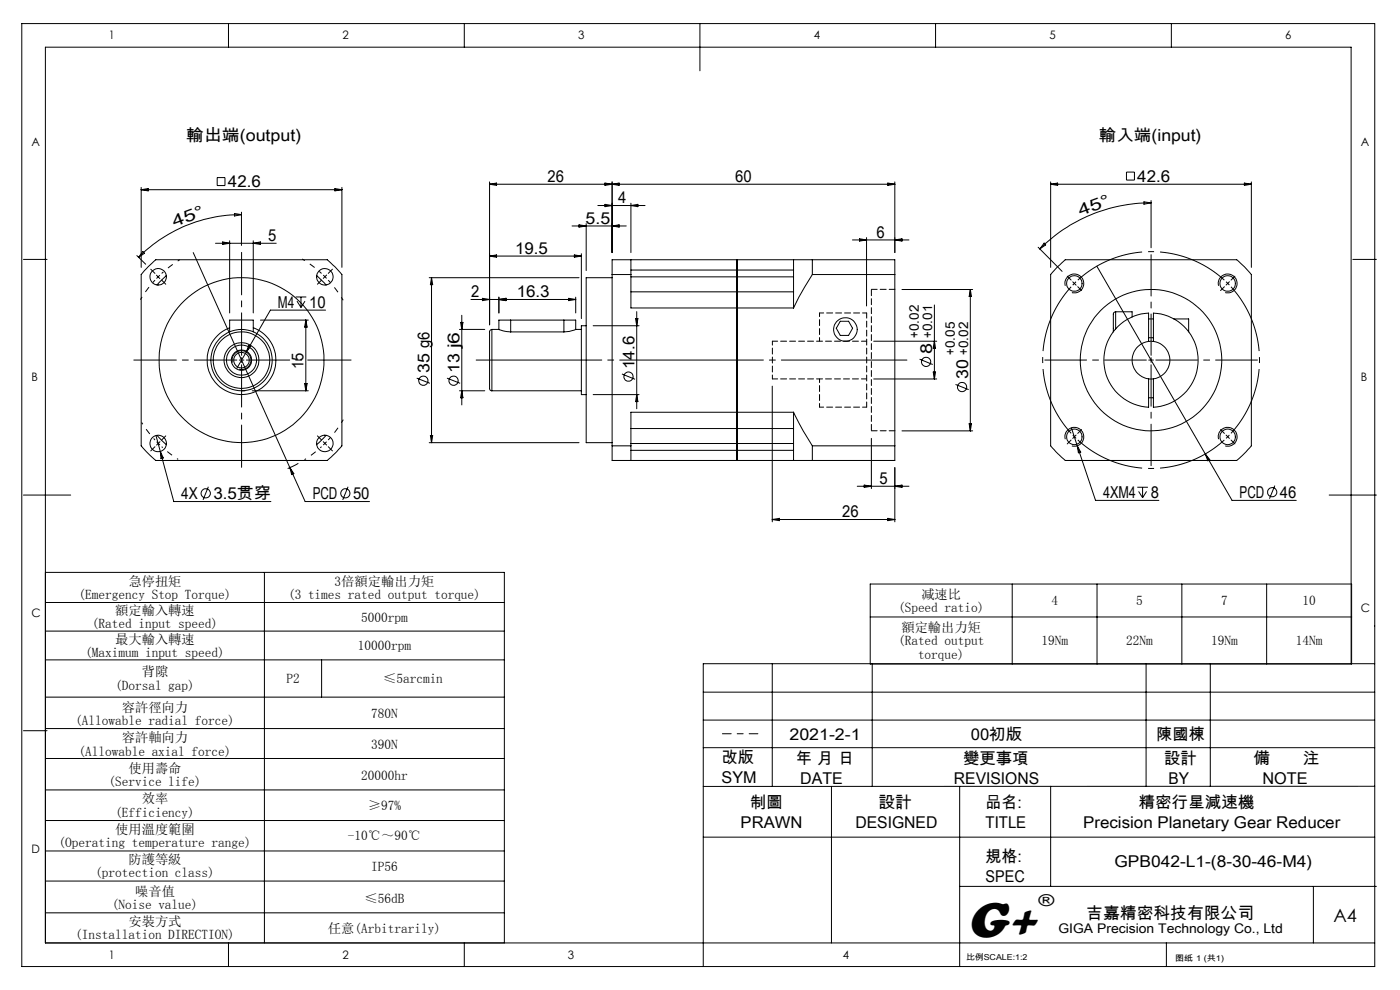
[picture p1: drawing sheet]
<svg xmlns="http://www.w3.org/2000/svg" width="297mm" height="210mm" viewBox="0 0 297 210" stroke-linecap="round" stroke-linejoin="round" font-family="sans-serif">
<g fill="none" stroke="#000" stroke-width=".21">
<path d="M4.6 5h287v200h-287zM48.5 5v5M98.5 5v5M148.5 5v10M198.5 5v5M248.5 5v5M30 39.7v17M46.1 37.7h1.6v1.7h-1.6zM71 40l1.5 .2-1.5 .3zM72.5 39.7v17M103.9 38.6v30.3M103.9 39.1h85.9"/>
<path d="M103.9 39.1l1.4-.3v.5zM128.3 38.8l1.6 .3-1.6 .2zM129.9 38.6v15M129.9 39.1l1.4-.3v.5zM188.3 38.8l1.5 .3-1.5 .2zM189.8 38.6v15M222.9 38.6v18.1M222.9 39.1h42.6M222.9 39.1l1.5-.3v.5zM239 36.5h1.7v1.7h-1.7zM264 38.8l1.5 .3-1.5 .2zM265.5 38.6v18.1"/>
<path d="M5 55h5M29 54.2l1.9 1.8M30 40.2h42.5M30 40.2l1.4-.2v.5zM30.3 53.3l.4 .4-1.3 .9zM31.4 56.6l1.7-1.5h36.3l1.6 1.5 1.5 1.6v36.4l-1.1 1.2-2 1.9h-36.3l-1.3-1.1-1.8-2v-36.4zM33.2 58.4l.7 .7M33.9 58.4l-.7 .7M35.3 58.4l-2 2.1M41 53.6l23.7 52.8h13.7M45.7 51.6h12.9M47.2 51.3l1.5 .3-1.5 .2z"/>
<path d="M48.7 51.1v15.3M49.7 45.3l1.5 .2-1.5 .3zM51.2 45.5a30.5 30.5 0 0 0-21.8 9.1M51.2 45v7.1M53.7 51.1v15.3M53.7 51.6l1.5-.3v.5zM67.2 58.4l2 2.1M91.1 58.9h31.7M91.5 58.9v35M91.5 58.9l.3 1.5h-.5zM103.9 54.3l1.4-.2v.5zM103.9 54.3h19.4"/>
<path d="M121.4 47.9h11.5M121.8 54.1l1.5 .2-1.5 .3zM122.8 47.7l1.6 .2-1.6 .3zM123.3 53.8v13.8M124.4 47.4v10M126.8 43.6h10M128.3 43.3l1.6 .3-1.6 .2zM129.9 58.9h-5.5v35h5.5M129.9 58.2v36.4M129.9 47.9l1.4-.2v.5zM129.9 58.2h3.9M133.8 55.1v3.1"/>
<path d="M133.8 43.1v10.5M133.8 58.2v7.1h34.5M133.8 43.6l1.5-.3v.5zM133.8 58.7h34.5M133.8 57.3h34.5M156.4 55.1v42.6M168.3 57.3v4.6M168.3 55.1v2.2M168.3 55.1h4M168.3 55.1h-38.4v3.1M172.3 58.2l-2.8 4.8-1.2 2.3M172.3 55.1v3.1"/>
<path d="M172.3 55.1h17.5v3.1M172.3 58.2h17.5M180.8 50.9h12M182.4 50.7l1.4 .2-1.4 .2zM183.8 50.4v14.5M189.8 50.9l1.5-.2v.4zM189.8 58.2v36.4M220.2 52.4l5.1 5.2M221.5 51.6l.3 .4-1.2 .8zM224.4 56.6l1.6-1.5h36.4l1.6 1.5 1.5 1.6v36.4l-1.9 2-1.2 1.1h-36.4l-2-1.9-1.1-1.2v-36.4zM227.6 59.8l.7 .7M228.3 59.8l-.7 .7"/>
<path d="M232.7 56.5l23 39.8M242.7 42.8l1.5 .2-1.5 .3zM244.2 43a33.4 33.4 0 0 0-23.6 9.8M244.2 42.5v10.1M287 55h5M48.7 69.5a7.3 7.3 0 0 0-3.3 11.3 7.3 7.3 0 0 0 11.7 0 7.3 7.3 0 0 0-3.4-11.3M48.7 70.4v-2.5h5v2.5M49.3 76.9a1.98 1.98 0 0 1 1.8-2.5 1.98 1.98 0 0 1 2.1 2.2 1.98 1.98 0 0 1-2.5 1.7M52.2 74.7l-2 3.4M52.8 73.2l.4 .3-1 1.2zM55.2 67.9h10.2M62.7 63h2.3"/>
<path d="M63 63.9l.9 1.3M63.9 63v2.2M64.7 63.9l-.8 1.3M64.9 67.9v15M64.9 67.9l.3 1.5h-.6zM69.1 65.8h-11.7l-5.2 8.9M97.5 69.9h5.3M97.7 68.4h.5l-.2 1.5zM98 66.9v19M99.9 63.5h22.2M102.3 63.3l1.6 .2-1.6 .3zM104.4 69.9l-.4 .2a18.2 18.2 0 0 0-.1 4.8v7.6l.2 .3 .3 .1"/>
<path d="M104.4 69.9v13M104.4 69.9h1.4M105.8 69.9l2.5 .5M105.8 63v3.4M105.8 63.5l1.6-.2v.5zM108.3 67.9h-2.5v2M108.3 67.9h11.3M108.3 70.4h11.3M108.3 67.9v2.5M119.6 67.9h2.5v2M119.6 67.9v2.5M120.7 63.3l1.4 .2-1.4 .3z"/>
<path d="M122.1 69.9l-1.3 .4-1.2 .1M122.1 63v3.4M122.1 69.9h1.2M124.4 69.1h-1.1v14.6h1.1M125.8 69.1h9.8M131.9 79.3l2.8 1.2M133.8 61.9h34.5M134.8 67.6h.5l-.2 1.5zM135.1 66.1v20.6M168.3 61.9v3.4M178.3 68.1h1.7l.9 1.5-.9 1.5h-1.7l-.9-1.5zM185.3 72.4h13.4"/>
<path d="M191.3 61.4h15M195.1 76.2l2.8 1.1M198 78.9h.5l-.3 1.5zM198.2 64.7v15.7M198.2 72.4l.3 1.5h-.5zM205.8 61.4v30M205.8 61.4l.3 1.5h-.5zM226 60.6a1.99 1.99 0 0 1 1.7-2.5 1.99 1.99 0 0 1 2.2 2.2 1.99 1.99 0 0 1-2.5 1.7M236.7 66.1l-.4 .2a11.1 11.1 0 0 0-.1 3.8v.3M236.7 66.1h3.5v1.1M236.7 66.1v3.7M243.7 72.4v-6a10 10 0 0 0-9.5 10 10 10 0 0 0 9.5 10v-6"/>
<path d="M243.7 72.4a4 4 0 0 0-3.5 4 4 4 0 0 0 3.5 4M243.7 72.4h1M243.7 67.7h1M243.7 71.6h1M244.7 72.4a4 4 0 0 1 3.5 4 4 4 0 0 1-3.5 4M244.7 72.4v-6a10 10 0 0 1 9.5 10 10 10 0 0 1-9.5 10v-6M249 67.7h3.2v2.7M258.5 60.6a1.99 1.99 0 0 1 1.8-2.5 1.99 1.99 0 0 1 2.1 2.2 1.99 1.99 0 0 1-2.5 1.7M33.1 92.4l3.8 14h20.6M33.3 92.3l2 2M34 95.8l.6 1.3-.5 .2zM51.2 82.9h.8"/>
<path d="M53.5 82.9h11.9M61.5 99.2l.8 1.3-.4 .2zM63.3 98.3l-2.3 1.1M64.6 81.4h.6l-.3 1.5zM69.2 92.3l-2 2M88.4 80.2l2.8 1.1M91.1 93.9h31.7M91.3 92.4h.5l-.3 1.5zM94.8 80.2l2.8 1.1M97.5 82.9h5.3M98 82.9l.2 1.5h-.5zM104.4 82.9h18.9"/>
<path d="M125.8 83.7h9.8M129.9 94.6v3.1h38.4M129.9 94.6h3.9M133.8 94.6v3.1M133.8 90.9h34.5M133.8 94.1h34.5M133.8 95.5h34.5M135.1 83.7l.2 1.5h-.5zM163.8 81.9v28.8M168.3 87.4l2.1 4 1.9 3.2M168.3 97.7h4M168.3 95.5v2.2"/>
<path d="M168.3 90.9v4.6M168.3 87.4v3.5M168.3 87.4h-34.5v7.2M172.3 94.6v3.1M172.3 94.6h17.5M184.9 93v10.6M185.3 80.4h13.4M189.8 99.2v11.5M189.8 94.6v3.1h-17.5M191.3 91.4h15M202.7 81.6l2.8 1M205.6 89.9h.5l-.3 1.5z"/>
<path d="M226 93.2a1.99 1.99 0 0 1 1.7-2.5 1.99 1.99 0 0 1 2.2 2.1 1.99 1.99 0 0 1-2.5 1.8M227.3 90.8l1.2 3.8M228.5 94.6l3.9 11.5h13.5M228.5 94.6l.8 1.3-.5 .2zM243.7 84.4h1M243.7 80.4h1M255.7 96.3l5.7 9.8h13.6M255.7 96.3l.9 1.2-.4 .2zM258.5 93.2a1.99 1.99 0 0 1 1.8-2.5 1.99 1.99 0 0 1 2.1 2.1 1.99 1.99 0 0 1-2.5 1.8M5 105h10M44.2 103.2l-1.1 2.8M73.8 103.2l-1.1 2.8"/>
<path d="M163.8 110.2h26M163.8 110.2l1.5-.2v.4zM181.9 103.1h10.9M183.3 102.9l1.6 .2-1.6 .3zM188.3 110l1.5 .2-1.5 .2zM189.8 103.1l1.5-.2v.5zM241.3 103.4h2.2M241.5 104.2l.9 1.4M242.4 103.4v2.2M243.2 104.2l-.8 1.4M270.4 103l-1.1 2.8M282 105h10"/>
<path d="M9.6 127.8h97.4M9.6 133.9h97.4M9.6 140h97.4M9.6 121.4h97.4v78.6M56.1 121.4v78.6M68.2 140v7.9M184.6 123.9h102.1v17h-102.1zM184.6 130.9h102.1M214.7 123.9v17M232.7 123.9v17M250.7 123.9v17M268.7 123.9v17"/>
<path d="M5 155h5M9.6 147.9h97.4M9.6 154.5h97.4M149.2 152.7h142.4M149.2 146.8h142.4M149.2 158.6h142.4M163.8 140.8v26M185 140.8v26M243.1 140.8v26M256.8 140.8v26M286.6 140.8v-130.8h-277v190h282M291.6 140.8h-142.4v64.2"/>
<path d="M9.6 160.9h97.4M9.6 167.6h97.4M9.6 174.1h97.4M149.2 177.6h142.4M176.4 166.8v33.2M203.6 166.8v38.2M222.9 166.8v21.2M291.6 166.8h-142.4M9.6 180.5h97.4M9.6 186.9h97.4M9.6 193.6h97.4M203.6 188h88.4"/>
<path d="M278.6 188v12M48.5 200v5M98.5 200v5M247.4 200v5"/>
<circle cx="33.5" cy="58.7" r="1.75"/>
<circle cx="68.9" cy="58.7" r="1.75"/>
<circle cx="51.2" cy="76.4" r="6"/>
<circle cx="51.2" cy="76.4" r="17.5"/>
<circle cx="51.2" cy="76.4" r="3.2"/>
<circle cx="51.2" cy="76.4" r="1.66"/>
<circle cx="51.2" cy="76.4" r="6.5"/>
<circle cx="51.2" cy="76.4" r="3.7"/>
<circle cx="51.2" cy="76.4" r="2.14"/>
<circle cx="133.3" cy="79.9" r=".98"/>
<circle cx="179.3" cy="69.9" r="2.51"/>
<circle cx="196.5" cy="76.8" r=".98"/>
<circle cx="227.9" cy="60.1" r="1.65"/>
<circle cx="244.2" cy="76.4" r="15"/>
<circle cx="260.4" cy="60.1" r="1.65"/>
<circle cx="33.6" cy="94.1" r="1.76"/>
<circle cx="68.9" cy="94.1" r="1.76"/>
<circle cx="89.8" cy="80.8" r=".98"/>
<circle cx="96.2" cy="80.8" r=".98"/>
<circle cx="204.1" cy="82.1" r=".98"/>
<circle cx="227.9" cy="92.7" r="1.64"/>
<circle cx="260.4" cy="92.7" r="1.64"/>
<circle cx="43.6" cy="104.6" r=".98"/>
<circle cx="73.3" cy="104.6" r=".98"/>
<circle cx="269.9" cy="104.4" r=".98"/>
</g>
<path d="M68.9 58.7l-.3-.4M68.9 58.7l.4 .4M260.5 60.1l-.4-.3M260.5 60.1l.3 .4M33.6 94.1l.3 .3M33.6 94.1l-.4-.4M68.9 94.1l.4-.4M68.9 94.1l-.3 .3M227.9 92.6l.4 .4M227.9 92.6l-.3-.3M260.5 92.6l.3-.3M260.5 92.6l-.4 .4" fill="none" stroke="#000" stroke-width=".21" stroke-dasharray="30.5 1.3 1.3 1.3" stroke-linecap="butt"/>
<path d="M259.7 59.4a23 23 0 0 0-31 0M227.2 60.8a23 23 0 0 0 0 31.1M228.7 93.3a23 23 0 0 0 31 0M261.1 91.9a23 23 0 0 0 0-31.1" fill="none" stroke="#000" stroke-width=".21" stroke-dasharray="30.5 1.3 1.3 1.3" stroke-dashoffset="15.3" stroke-linecap="butt"/>
<path d="M32.9 59.4l-1.7 2-1.4 2.2M68.2 58l-2-1.6-2.1-1.5" fill="none" stroke="#000" stroke-width=".21" stroke-dasharray="30.5 1.3 1.3 1.3" stroke-dashoffset="29.8" stroke-linecap="butt"/>
<path d="M34.3 58l1.8-1.5 2-1.4" fill="none" stroke="#000" stroke-width=".21" stroke-dasharray="30.5 1.3 1.3 1.3" stroke-dashoffset="30" stroke-linecap="butt"/>
<path d="M69.6 59.4l1.7 2.1 1.5 2.2M69.6 93.3l1.7-2 1.5-2.3" fill="none" stroke="#000" stroke-width=".21" stroke-dasharray="30.5 1.3 1.3 1.3" stroke-dashoffset="29.7" stroke-linecap="butt"/>
<path d="M32.9 93.3l-1.5-1.8-1.3-1.9M68.2 94.7l-3.6 2.8" fill="none" stroke="#000" stroke-width=".21" stroke-dasharray="30.5 1.3 1.3 1.3" stroke-dashoffset="30.1" stroke-linecap="butt"/>
<path d="M34.3 94.7l3.5 2.7" fill="none" stroke="#000" stroke-width=".21" stroke-dasharray="30.5 1.3 1.3 1.3" stroke-dashoffset="30.2" stroke-linecap="butt"/>
<path d="M192.4 76.4h-91.4" fill="none" stroke="#000" stroke-width=".21" stroke-dasharray="30.5 1.3 1.3 1.3" stroke-dashoffset="3.8"/>
<path d="M153.3 155.6h7.5" fill="none" stroke="#000" stroke-width=".21" stroke-dasharray="30.5 1.3 1.3 1.3" stroke-dashoffset="28.6"/>
<path d="M173.9 66.4v6M173.9 80.4v6" fill="none" stroke="#000" stroke-width=".21" stroke-dasharray="1.3 .6" stroke-dashoffset=".5"/>
<path d="M183.9 72.4h-20M163.9 80.4h20M183.9 86.4v-20" fill="none" stroke="#000" stroke-width=".21" stroke-dasharray="1.3 .6" stroke-dashoffset=".2"/>
<path d="M173.9 66.4h10M163.9 80.4v-8M183.9 86.4h-10" fill="none" stroke="#000" stroke-width=".21" stroke-dasharray="1.3 .6" stroke-dashoffset=".4"/>
<path d="M189.9 61.4h-5M184.9 91.4h5" fill="none" stroke="#000" stroke-width=".21" stroke-dasharray="1.3 .6"/>
<path d="M184.9 61.3v30.2" fill="none" stroke="#000" stroke-width=".21" stroke-dasharray="1.3 .6" stroke-dashoffset="-.2"/>
<g fill="none" stroke="#000" stroke-width=".21" stroke-dasharray="30.5 1.3 1.3 1.3">
<path d="M32.9 58l-.9-.9M34.3 59.4l.9 .9M68.2 59.4l-.9 .9M68.9 58.7l.4-.4M68.9 58.7l-.3 .4M69.6 58l.9-.9M227.2 59.4l-.8-.8M261.2 59.4l.8-.8M51.3 76.4v-.5M51.3 76.4h-.5M51.3 76.4v.5M51.3 76.4h.5"/>
<path d="M228.6 60.8l.9 .8M244.2 76.4v-.5M244.2 76.4h-.5M244.2 76.4v.5M244.2 76.4h.5M259.8 60.8l-.9 .8M260.5 60.1l.3-.3M260.5 60.1l-.4 .4M32.9 94.8l-.9 .8M33.6 94.1l-.4 .3M33.6 94.1l.3-.4M34.3 93.3l.9-.8"/>
<path d="M68.2 93.3l-.9-.8M68.9 94.1l.4 .3M68.9 94.1l-.3-.4M69.6 94.8l.9 .8M227.2 93.3l-.8 .9M227.9 92.6l-.3 .4M227.9 92.6l.4-.3M228.6 91.9l.9-.8M259.8 91.9l-.9-.8M260.5 92.6l.3 .4M260.5 92.6l-.4-.3M261.2 93.3l.8 .9"/>
</g>
<path d="M244.2 75.4v-21.4M244.2 77.4v21.4" fill="none" stroke="#000" stroke-width=".21" stroke-dasharray="30.5 1.3 1.3 1.3" stroke-dashoffset="21.7"/>
<path d="M243.2 76.4h-21.6M245.2 76.4h21.6" fill="none" stroke="#000" stroke-width=".21" stroke-dasharray="30.5 1.3 1.3 1.3" stroke-dashoffset="21.6"/>
<path d="M50.3 76.4h-21.9M51.3 75.4v-21.9M51.3 77.4v21.7" fill="none" stroke="#000" stroke-width=".21" stroke-dasharray="30.5 1.3 1.3 1.3" stroke-dashoffset="21.5"/>
<path d="M52.3 76.4h22.2" fill="none" stroke="#000" stroke-width=".21" stroke-dasharray="30.5 1.3 1.3 1.3" stroke-dashoffset="21.3"/>
<text font-size="11" x="205.1" y="198.7">G+</text>
<text font-size="3.9" x="282.9" y="195.5">A4</text>
<g font-size="3.5">
<text x="39.5" y="29.9">輸出端(output)</text>
<text x="233.1" y="29.9">輸入端(input)</text>
<text x="48.4" y="39.7">42.6</text>
<text x="116.2" y="38.6">26</text>
<text x="156" y="38.6">60</text>
<text x="241.3" y="38.6">42.6</text>
<text x="124.2" y="47.4">5.5</text>
<text x="131.2" y="43.1">4</text>
<text x="229.2" y="45.8" transform="rotate(-20 229.2 45.8)">4 5 °</text>
<text x="37" y="48.2" transform="rotate(-20 37 48.2)">4 5 °</text>
<text x="56.9" y="51.1">5</text>
<text x="109.3" y="53.8">19.5</text>
<text x="186" y="50.4">6</text>
<text x="59" y="65.3">M4</text>
<text x="65.6" y="65.3">10</text>
<text x="99.9" y="63">2</text>
<text x="109.6" y="63">16.3</text>
<text x="197.7" y="75.1" transform="rotate(-90 197.7 75.1)">8</text>
<text x="64.4" y="78.2" transform="rotate(-90 64.4 78.2)">15</text>
<text x="91.1" y="79.1" transform="rotate(-90 91.1 79.1)">35 g6</text>
<text x="97.5" y="79.1" transform="rotate(-90 97.5 79.1)">13 j6</text>
<text x="134.6" y="78.3" transform="rotate(-90 134.6 78.3)">14.6</text>
<text x="205.4" y="80.5" transform="rotate(-90 205.4 80.5)">30</text>
<text x="38.5" y="105.9">4X</text>
<text x="45.3" y="105.9">3.5贯穿</text>
<text x="66.3" y="105.9">PCD</text>
<text x="74.9" y="105.9">50</text>
<text x="186.6" y="102.6">5</text>
<text x="234" y="105.6">4XM4</text>
<text x="244.1" y="105.6">8</text>
<text x="263" y="105.6">PCD</text>
<text x="271.5" y="105.6">46</text>
<text x="178.7" y="109.7">26</text>
<text x="220.3" y="192.2">®</text>
<text x="230.5" y="194.8">吉嘉精密科技有限公司</text>
</g>
<g font-size="3.4">
<text x="153.1" y="161.8">改版</text>
<text x="167.5" y="157">2021-2-1</text>
<text x="168.8" y="162">年 月 日</text>
<text x="204.3" y="162">變更事項</text>
<text x="205.9" y="157">00初版</text>
<text x="245.3" y="157">陳國棟</text>
<text x="247" y="162">設計</text>
<text x="265.9" y="162">備</text>
<text x="276.4" y="162">注</text>
<text x="153.1" y="166.1">SYM</text>
<text x="169.8" y="166.3">DATE</text>
<text x="202.4" y="166.3">REVISIONS</text>
<text x="247.9" y="166.3">BY</text>
<text x="267.8" y="166.3">NOTE</text>
<text x="159.1" y="171.3">制圖</text>
<text x="186.4" y="171.3">設計</text>
<text x="209.1" y="171.3">品名:</text>
<text x="241.5" y="171.3">精密行星減速機</text>
<text x="157.1" y="175.6">PRAWN</text>
<text x="181.5" y="175.6">DESIGNED</text>
<text x="209.1" y="175.6">TITLE</text>
<text x="229.8" y="175.6">Precision Planetary Gear Reducer</text>
<text x="209.1" y="182.9">規格:</text>
<text x="236.4" y="183.9">GPB042-L1-(8-30-46-M4)</text>
<text x="209.1" y="187.2">SPEC</text>
</g>
<g font-size="2.8">
<text x="194.9" y="71.6" transform="rotate(-90 194.9 71.6)">+0.02</text>
<text x="197.7" y="71.6" transform="rotate(-90 197.7 71.6)">+0.01</text>
<text x="202.6" y="75.2" transform="rotate(-90 202.6 75.2)">+0.05</text>
<text x="205.4" y="75.2" transform="rotate(-90 205.4 75.2)">+0.02</text>
<text x="27.2" y="124.2">急停扭矩</text>
<text x="71" y="124.2">3倍額定輸出力矩</text>
<text x="16.7" y="127">(Emergency Stop Torque)</text>
<text x="24.4" y="130.4">額定輸入轉速</text>
<text x="61.1" y="127">(3 times rated output torque)</text>
<text x="76.6" y="131.8">5000rpm</text>
<text x="190.5" y="129.8">(Speed ratio)</text>
<text x="195.5" y="127">减速比</text>
<text x="223" y="128.4">4</text>
<text x="241" y="128.4">5</text>
<text x="259" y="128.4">7</text>
<text x="276.3" y="128.4">10</text>
<text x="19.5" y="133.3">(Rated input speed)</text>
<text x="24.4" y="136.5">最大輸入轉速</text>
<text x="75.9" y="137.9">10000rpm</text>
<text x="190.5" y="136.9">(Rated output</text>
<text x="191.2" y="134">額定輸出力矩</text>
<text x="220.9" y="136.9">19Nm</text>
<text x="238.9" y="136.9">22Nm</text>
<text x="256.9" y="136.9">19Nm</text>
<text x="274.9" y="136.9">14Nm</text>
<text x="18.1" y="139.3">(Maximum input speed)</text>
<text x="30.1" y="143.5">背隙</text>
<text x="194.7" y="139.7">torque)</text>
<text x="24.4" y="146.3">(Dorsal gap)</text>
<text x="60.8" y="144.9">P2</text>
<text x="81.3" y="144.9">≤5arcmin</text>
<text x="16" y="153.8">(Allowable radial force)</text>
<text x="25.8" y="151">容許徑向力</text>
<text x="78.7" y="152.4">780N</text>
<text x="16.7" y="160.3">(Allowable axial force)</text>
<text x="25.8" y="157.5">容許軸向力</text>
<text x="78.7" y="158.9">390N</text>
<text x="23" y="166.8">(Service life)</text>
<text x="27.2" y="164">使用壽命</text>
<text x="76.6" y="165.4">20000hr</text>
<text x="24.4" y="173.2">(Efficiency)</text>
<text x="30.1" y="170.4">效率</text>
<text x="78" y="171.8">≥97%</text>
<text x="12.4" y="179.7">(Operating temperature range)</text>
<text x="24.4" y="176.9">使用溫度範圍</text>
<text x="73.8" y="178.3">-10℃～90℃</text>
<text x="27.2" y="183.3">防護等級</text>
<text x="78.7" y="184.7">IP56</text>
<text x="20.2" y="186.1">(protection class)</text>
<text x="28.7" y="190">噪音值</text>
<text x="77.3" y="191.4">≤56dB</text>
<text x="23.7" y="192.9">(Noise value)</text>
<text x="27.2" y="196.4">安裝方式</text>
<text x="69.6" y="197.8">任意(Arbitrarily)</text>
<text x="224.5" y="197.8">GIGA Precision Technology Co., Ltd</text>
<text x="16" y="199.2">(Installation DIRECTION)</text>
</g>
<g font-size="2.5">
<text x="23.1" y="8.4">1</text>
<text x="72.7" y="8.4">2</text>
<text x="122.7" y="8.4">3</text>
<text x="172.7" y="8.4">4</text>
<text x="222.7" y="8.4">5</text>
<text x="272.7" y="8.4">6</text>
<text x="6.7" y="30.9">A</text>
<text x="288.7" y="30.9">A</text>
<text x="6.7" y="80.9">B</text>
<text x="288.7" y="80.9">B</text>
<text x="6.7" y="130.9">C</text>
<text x="288.7" y="129.9">C</text>
<text x="6.7" y="180.9">D</text>
<text x="23.1" y="203.4">1</text>
<text x="72.7" y="203.4">2</text>
<text x="120.5" y="203.4">3</text>
<text x="178.8" y="203.4">4</text>
</g>
<g font-size="1.7">
<text x="204.9" y="203.7">比例SCALE:1:2</text>
<text x="249.3" y="203.8">图纸 1 (共1)</text>
</g>
</svg>
